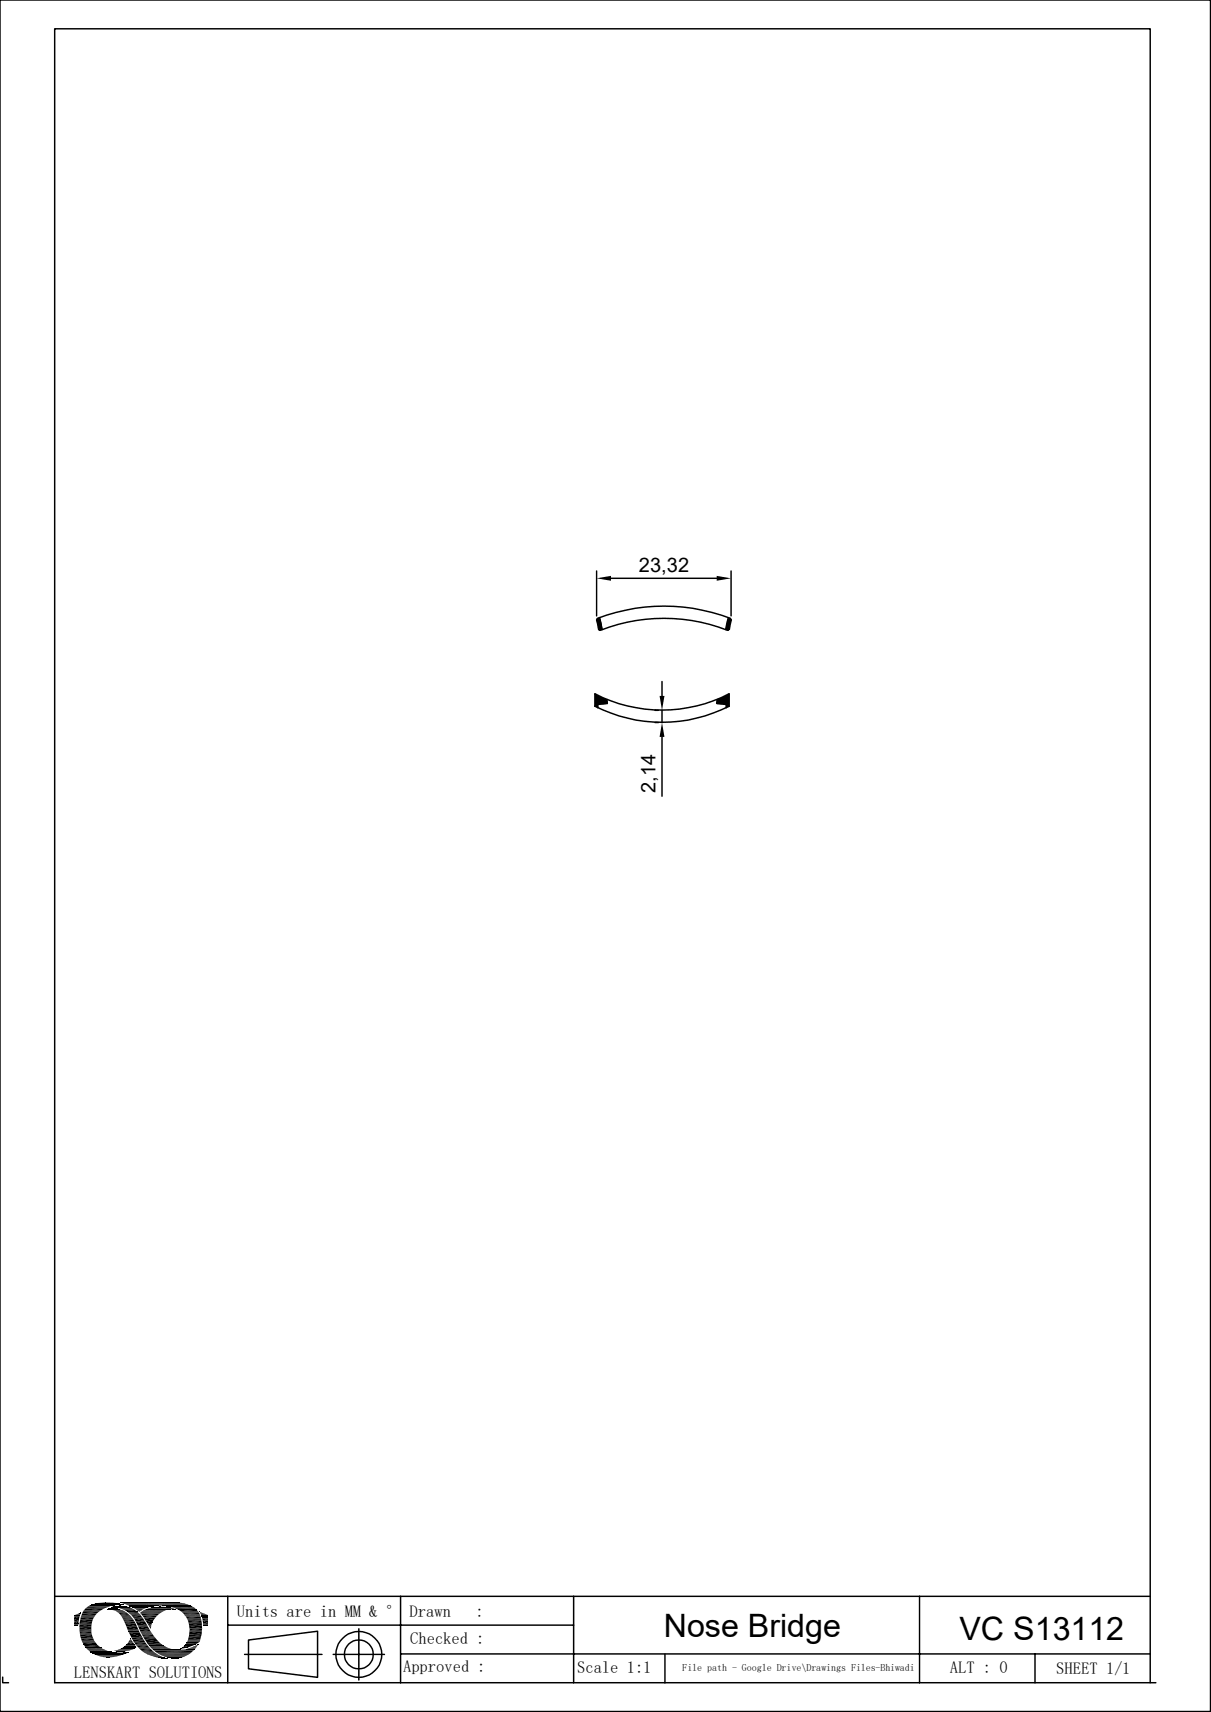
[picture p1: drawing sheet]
<svg xmlns="http://www.w3.org/2000/svg" width="210mm" height="297mm" viewBox="0 0 210 297" stroke-linecap="round" stroke-linejoin="round" font-family="sans-serif">
<g fill="none" stroke="#000" stroke-width=".17">
<path d="M103.8 107.2l-.3 .4M104 107.2l-.5 .5M104.1 107.4l-.6 .4M104.1 107.5l-.5 .5M104.1 107.6l-.5 .5M104.1 107.8l-.4 .5M104.2 107.9l-.5 .5M104.2 108l-.5 .5M104.3 108.2l-.5 .5M104.3 108.3l-.5 .5M104.3 108.5l-.5 .5M104.4 108.6l-.6 .6"/>
<path d="M104.4 108.8l-.5 .5M104.4 108.9l-.4 .4M104.4 109.1l-.2 .2M126.3 107.2h-.1M126.4 107.2l-.2 .3M126.4 109l-.3 .3M126.4 109.2l-.1 .1M126.5 108.8l-.5 .5M126.5 108.5l-.6 .7M126.6 107.3l-.5 .4M126.6 108.3l-.7 .8M126.7 108.1l-.8 .7"/>
<path d="M126.7 107.3l-.6 .6M126.7 107.9l-.8 .7M126.7 107.6l-.8 .8M126.8 107.4l-.8 .8M103.3 120.5l-.1 .1M103.4 120.6l-.2 .1M103.5 120.6l-.3 .3M103.6 120.7l-.4 .4M103.7 122.4l-.3 .2M103.7 122.6l-.2 .1M103.7 122.7h.1M103.8 120.7l-.6 .5"/>
<path d="M103.8 120.8l-.6 .6M104 120.9l-.8 .7M104.1 120.9l-.9 .9M104.2 120.9l-1 1.1M104.4 121l-1.2 1.1M104.5 121.1l-1.3 1.2M104.6 121.1l-1.4 1.4M104.7 121.2l-1.4 1.4M104.8 121.2l-.9 1M104.9 121.3l-.8 .9M105.1 121.3l-.8 .8M105.2 121.4l-.7 .7"/>
<path d="M105.3 121.5l-.7 .6M105.3 121.7l-.4 .4M105.3 121.8l-.3 .3M105.3 122h-.1M124.6 121.2l-.3 .3M124.9 121.1l-.6 .6M125.2 121l-.9 .9M125.6 120.8l-1.3 1.2M125.9 120.7l-1.4 1.4M126.2 120.5l-1.5 1.6M126.4 120.4l-1.6 1.7M126.4 120.7l-1.4 1.4"/>
<path d="M126.4 120.8l-1.3 1.3M126.4 121l-1.1 1.1M126.4 121.2l-.9 1M126.4 121.3l-.8 .9M126.4 121.5l-.6 .7M126.4 121.7l-.5 .5M126.4 121.9l-.5 .5M126.4 122l-.5 .6M126.4 122.2l-.5 .6M126.4 122.4l-.2 .3M14.3 279.9h2.5M14.5 279.4h3"/>
<path d="M14.9 279h3.4M15.2 278.7h3.9M15.4 278.6h4.1M15.5 278.5h4.2M15.9 278.4h5.5M15.9 278.4h5.4M16 278.3h5.2M16.2 278.3h4.8M16.4 278.2h4.3M16.6 278.2h3.9M17 278.1h3.1M17.1 278.1h2.9"/>
<path d="M18.5 279.2h2.2M18.7 279.2h2.1M19.3 278.8h3.1M19.3 278.8h3M19.3 278.8h3.2M19.4 278.7h2.7M19.7 278.7h2.2M20.1 278.5h-4.5M20.1 278.9h2.7M20.8 279h2M20.8 279.1h2.4M20.9 278h9.8"/>
<path d="M20.9 278h10.3M20.9 278.1h10.6M21.1 278.1h10.9M21.1 278.4h-5.4M21.4 278.2h10.8M21.5 278.3h10.9M21.8 278.3h10.7M21.8 278.4h10.9M22 278.4h10.9M22.1 278.5h11M22.4 278.6h10.7M22.4 278.6h5"/>
<path d="M22.5 278.6h4.4M22.5 278.7h4.2M22.8 278.8h3.2M23 278.9h2.6M23.2 279h2.2M24.3 279.8h3.7M24.3 279.8h3.6M24.3 279.9h3.5M24.4 279.7h3.8M24.6 279.6h3.6M24.6 279.5h4M24.8 279.4h3.9"/>
<path d="M24.9 279.3h4.2M25.2 279.2h4.2M25.5 279.1h4.8M25.7 278.8l-2.8 .1M25.7 279h4.4M25.8 279h4.2M26.1 278.9h3.6M26.3 278.9h3.2M26.6 278.8h2.6M26.8 278.8h2.2M28.2 278.6h5M28.9 278.6h4.3"/>
<path d="M28.9 278.7h4.5M29.6 278.8h4M29.9 278.9h3.8M30.2 279h3.7M30.4 279.2h-5.1M30.6 279.1h3.4M30.7 279.2h3.4M31.4 279.7h3.1M31.6 279.8h2.9M13.8 282.3h2M13.8 282.8h2M13.8 283h2"/>
<path d="M13.8 283.1h2M13.8 283.5h2.1M13.9 281h2.2M14 280.5h2.4M14 284.2h2.2M14.2 284.7h2.2M14.5 285.3h2.3M14.9 285.8h2.6M14.9 285.9h2.7M14.9 285.9h2.8M15 286h2.8M15.1 286.1h3"/>
<path d="M15.2 286.3h3.3M15.4 286.4h3.1M15.5 286.4h3.5M15.6 286.6h3.8M15.7 286.6h3.7M15.7 286.6h4.2M15.8 286.7h4.4M15.8 286.7h5.3M15.9 286.8h6.2M16.1 286.9h5.8M16.1 286.9h5.7M16.2 287h5.5"/>
<path d="M16.4 287h5.1M16.5 287.1h4.8M16.6 287.1h4.5M16.9 287.3h4M17.2 287.3h3.2M17.4 287.4h2.9M19.8 286.4h2.7M19.8 286.4h2.4M20 286.3h2.6M20.2 286.2h2.7M20.6 286.2h2.5M20.7 286.1h2.6"/>
<path d="M21 286h2.4M21 285.9h2.6M21.4 285.7h2.2M21.5 285.7h2.1M21.5 285.6h2.1M23.6 285.8h-2.3M24.6 280.2h2.7M24.9 280.6h2.1M25 286.8h2.1M25.6 287.1h2M25.6 285.2h2.4M25.9 285.5h2.5"/>
<path d="M25.9 285.6h2.7M26 285.7h2.8M26.1 285.8h3M26.2 285.9h3.1M26.3 286h3.3M26.4 286.1h3.4M26.4 286.1h3.7M26.5 286.2h4.1M26.5 286.2h4.7M26.6 286.3h7.1M26.6 286.3h7M27.1 286.7h6.1"/>
<path d="M27.3 286.9h5.7M27.5 286.9h5.4M27.5 287h5.4M27.7 287.1h5M28 287.2h4.4M28.3 287.3h3.9M28.5 287.5h3.5M29 287.5h2.6M29.1 287.6h2.5M31.2 286.2h2.5M31.9 280.1h2.7M32 280.2h2.7"/>
<path d="M32 280.3h2.7M32.1 280.4h2.7M32.2 280.4h2.6M32.2 280.5h2.6M32.4 280.9h2.5M32.4 284.8h2.2M32.4 284.9h2.2M32.4 284.9h2.1M32.4 285h2.1M32.5 284.7h2.2M32.6 284.6h2.1M32.6 284.7h2.1"/>
<path d="M32.6 284.5h2.1M32.7 281.5h2.3M32.7 283.9h2.2M32.9 282.5h2.2"/>
</g>
<g fill="none" stroke="#000" stroke-width=".25">
<path d="M0 0h209.9v296.9h-209.9zM103.5 99.1v7.7M126.8 99.1v7.7M103.5 107.5l.3 1.7M103.6 107.3l-.1 .2M103.6 107.3a32.4 32.4 0 0 1 23.1 0M103.8 109.2l.3 .1M104 107.1l.4 2.1M104.1 109.3a30.2 30.2 0 0 1 22.1 0M106 100.3h18.3M114.8 118.2v2.5M126.3 107.1l-.4 2.1"/>
<path d="M126.4 109.2l-.2 .1M126.6 107.3l.1 .2M126.8 107.5l-.3 1.7M103.2 120.4a25.3 25.3 0 0 0 23.2 0M103.2 122.5a25.7 25.7 0 0 0 23.2 0M103.2 120.4v2.2M105.2 121.4l.1 .6-1.6 .2v.6M113.6 123.2h.6M113.6 125.3h.6M114.8 123.2v2.1M114.8 127.8v10.3M124.4 121.4l-.1 .6 1.6 .2v.6"/>
<path d="M126.4 120.4v2.2M9.5 276.9h190M14.3 279.7h2.8M39.5 276.9v15M69.5 276.9v15M99.5 276.9v15M159.5 276.9v15M.5 291v.9h1M13.8 283.3h2.1M14.5 285.5h2.6M24.2 286.1h2.1M24.4 280.1h3.2"/>
<path d="M24.6 283.8h2.1M24.8 284h2.1M25.7 285.4h2.7M32.5 281.1h2.4M32.6 281.3h2.4M32.9 282.7h2.2M39.5 281.9h60M42.4 287h13.4M43.1 284.5l12-1.5v8l-12-1.5zM57.8 287h8.9M62.2 282.6v8.9M69.5 286.9h130"/>
<path d="M115.3 287v5M179.5 286.9v5M199.5 291.9v-286.9h-190v286.9h190.9"/>
<circle cx="62.2" cy="287" r="2.51"/>
<circle cx="62.2" cy="287" r="4"/>
</g>
<g fill="#000">
<path d="M103.5 100.3l2.5-.4v.9zM124.3 99.9l2.5 .4-2.5 .5zM114.4 120.7h.8l-.4 2.5zM114.8 125.3l.4 2.5h-.8zM13.4 280l.4-.1 .1 .1zM13.8 279.9h.2l-.1 .1zM13.8 279.9h.2zM17.8 278h1.6zM18.2 278h1.2zM18.6 279.1h2zM18.7 279.1h1.9zM18.8 279.1h1.7z"/>
<path d="M18.8 279.1h1.6zM18.9 279.1h1.5zM19 279.1h1zM18.9 279.1h1.2zM19 279.1h1.1zM19.1 279.1h.9zM19.1 279.2l1.9 .1zM19.1 279.1h.8zM19.3 279.1h.6zM19.5 279.3l1.8 .1zM19.3 279.1h.5zM19.6 279l.2 .1z"/>
<path d="M19.6 279h.1zM19.7 279.4h1.6zM19.9 279.4l1.7 .2h-1.4zM19.9 279.4h1.4l.3 .2zM20 278.7h1.8zM20 278.7h1.7zM20.1 278.6l1.6 .1zM20.2 279.6l1.7 .1h-1.5zM20.2 279.6h1.4l.3 .1zM20.1 278.6h1.4zM20.4 278.6h1.1zM20.4 279.7l1.6 .1z"/>
<path d="M20.5 279.8l1.8 .2h-1.5zM20.5 279.8h1.5l.3 .2zM20.7 278.6h.3zM20.4 278.6h.8zM20.7 278.6h.5zM21.1 278.4h.3zM21.3 279.2h1.9zM22 279.5l1.8 .1zM22.1 279.6h1.7zM22.1 279.6l1.8 .1zM22.2 279.7l1.9 .2h-1.7zM22.2 279.7h1.7l.2 .2z"/>
<path d="M22.4 279.9l1.9 .2h-1.7zM22.4 279.9h1.7l.2 .2zM23.2 279h1.9zM23.3 279l1.8 .1zM23.4 279.1h1.6zM23.4 279.1h1.7zM23.5 279.1h1.4zM23.5 279.1h1.5zM23.5 279.1l1.3 .1zM23.6 279.2l.9 .2h-.7zM23.6 279.2h1.2l-.3 .2zM23.8 279.4h.6z"/>
<path d="M23.8 279.4h.7zM23.9 279.4l.4 .2zM23.9 279.4h.5l-.1 .2zM24.1 279.6l.1 .1zM24.1 279.6h.2zM27.1 278.8h1.9zM27.1 278.8h1.8zM27.7 278.8h1.2zM27.7 278.8h.7zM29.9 279.2h.5zM30 279.2h.4zM30.3 279.2h.1z"/>
<path d="M30.4 278h.2zM34.7 279.7h.1zM34.7 279.7l.4 .1h-.4zM34.7 279.7l.4 .1zM34.7 279.8l.8 .2h-.7zM34.7 279.8l.8 .2zM34.8 280l1.1 .1h-1.1zM34.8 280h.7l.4 .1zM12.9 280.2h.9zM12.9 280.2l.9 .1zM12.9 280.3l.9 .1h-.9zM12.9 280.3h.9v.1z"/>
<path d="M12.9 280.4l.8 .4h-.8zM12.9 280.4h.9l-.1 .4zM12.9 280.8h.8zM12.9 280.8l.7 .5h-.7zM12.9 280.8h.8l-.1 .5zM12.9 281.3l.7 .4h-.7zM12.9 281.3h.7v.4zM12.9 281.7h.7zM12.9 281.7l.7 .2h-.7zM12.9 281.7h.7v.2zM12.9 281.9h.7zM12.9 281.9h.6z"/>
<path d="M12.9 281.9l.6 .1zM13 280.2h.9zM13.2 280.1l.7 .1zM13.2 280.1h.7zM13.4 280h.5zM13.8 282.3l2 .4h-2zM13.8 282.3h2v.4zM17.8 287.4l1.8 .1zM17.8 287.4h1.9zM17.9 287.5h1.1zM17.9 287.5h1.7zM18.4 287.5h.6z"/>
<path d="M18.6 287.5h.4zM19.9 286.4l1.9 .1zM19.9 286.4h2zM20.1 286.5h1.4zM20.1 286.5h1.7zM20.2 286.5h1.1zM20.2 286.5h1.3zM20.5 286.5h.7zM20.5 286.5h.8zM20.8 280l1.7 .2h-1.5zM20.8 280h1.5l.2 .2zM20.8 286.5h.3z"/>
<path d="M20.8 286.5h.4zM20.9 286.5h.2zM21 280.2l1.7 .3h-1.6zM21 280.2h1.5l.2 .3zM21.1 280.5h1.7zM21.2 280.5l1.7 .2h-1.7zM21.2 280.5h1.6l.1 .2zM21.2 280.7l1.8 .1h-1.7zM21.2 280.7h1.7l.1 .1zM21.3 280.8l1.8 .2h-1.7zM21.3 280.8h1.7l.1 .2zM21.4 281l1.8 .1z"/>
<path d="M21.4 281.1l1.9 .2h-1.8zM21.4 281.1h1.8l.1 .2zM21.1 286.7h1zM21.4 286.7h.8zM21.5 286.7h.7zM21.5 281.3l1.9 .1zM21.6 281.4l1.9 .3h-1.8zM21.6 281.4h1.8l.1 .3zM21.6 285.6l2 .1zM21.6 285.6h1.9zM21.7 281.7l2 .5h-1.8zM21.7 281.7h1.8l.2 .5z"/>
<path d="M21.7 285.5l1.8 .1zM21.7 286.7h.5zM21.7 285.5h1.8zM21.8 285.5h1.7zM21.8 286.7h.4zM21.9 286.7h.3zM21.9 282.2l2.1 .5h-1.9zM21.9 282.2h1.8l.3 .5zM21.9 285.3h1.4zM21.9 285.3l1.6 .2h-1.7zM21.9 285.3h1.4l.2 .2zM22.1 286.6h.2z"/>
<path d="M22.1 282.7l1.9 .1zM22.1 286.6h.3zM22.2 282.8l1.9 .1zM22.2 282.9l1.9 .1zM22.2 284.9l.9 .1zM22.2 285l1.1 .3h-1.4zM22.2 285h.9l.2 .3zM22.3 283h1.8zM22.3 283l1.9 .2h-1.8zM22.3 283h1.8l.1 .2zM22.4 283.2l2.3 .9h-1.9zM22.4 283.2h1.8l.5 .9z"/>
<path d="M22.4 284.7l.7 .2h-.9zM22.4 284.7h.5l.2 .2zM22.5 284.6l.4 .1h-.5zM22.5 284.6h.3l.1 .1zM22.6 284.4h.1zM22.6 284.4l.2 .2h-.3zM22.6 284.4l.2 .2zM22.6 280.1l1.9 .2h-1.6zM22.6 280.1h1.7l.2 .2zM22.9 280.3l1.8 .4h-1.5zM22.9 280.3h1.6l.2 .4zM23.2 280.7l1.6 .1z"/>
<path d="M23.2 280.8l1.9 .4h-1.6zM23.2 280.8h1.6l.3 .4zM23.5 281.2l1.6 .1zM23.5 281.3l2 .7h-1.6zM23.5 281.3h1.6l.4 .7zM23.9 282l1.7 .2h-1.6zM23.9 282h1.6l.1 .2zM24 282.2l1.9 .5h-1.7zM24 282.2h1.6l.3 .5zM24.2 282.7l1.9 .3h-1.8zM24.2 282.7h1.7l.2 .3zM24.3 283l1.9 .1z"/>
<path d="M24.4 283.1l1.8 .1zM24.4 283.2l1.9 .1zM24.5 283.3h1.8zM24.5 283.3l1.9 .1zM24.6 283.4l1.9 .1h-1.9zM24.6 283.4h1.8l.1 .1zM24.6 283.5l1.9 .1zM24.9 280.6l2 .1zM25 280.7l1.6 .4h-1.4zM25 280.7h1.9l-.3 .4zM25.1 284.4l2.5 .5h-2.2zM25.1 284.4h2l.5 .5z"/>
<path d="M25.2 281.1l1.2 .4h-.9zM25.2 281.1h1.4l-.2 .4zM25.3 286.9l2 .1h-1.7zM25.3 286.9h1.8l.2 .1zM25.5 281.5h.9zM25.5 281.5l.7 .4h-.5zM25.5 281.5h.9l-.2 .4zM25.7 281.9l.5 .2h-.4zM25.7 281.9h.5v.2zM25.8 282.1l.4 .1h-.3zM25.8 282.1h.4v.1zM25.9 282.2l.3 .3z"/>
<path d="M25.9 282.2h.3v.3zM26.1 282.5l.1 .1zM26.1 287.2l1.7 .1zM26.3 287.3l1.9 .2h-1.2zM26.3 287.3h1.5l.4 .2zM27 287.5h1.3zM27.1 287.5l1.4 .1zM27.6 287.6h1zM27.6 287.6l1.1 .1zM27.8 287.7h1.1zM28 287.7h.9zM28.1 287.7h.9z"/>
<path d="M28.5 287.7h.5zM28.7 287.7h.3zM28.8 287.7h.2zM29.1 287.5l2 .2h-1.4zM29.7 287.7h1.3zM29.7 287.7h1.4zM30 287.7h.8zM30 287.7h1zM30.1 287.7h.4zM30.1 287.7h.7zM30.2 287.7h.3zM31.3 286h.2z"/>
<path d="M31.3 286h.3zM31.3 286h.4zM31.4 286h.5zM31.4 286l.2-.2 .3 .2zM31.6 285.8h.8l-.5 .2zM31.6 285.8h.9zM31.6 285.8h1zM31.6 285.8h.8zM31.7 285.8h.9zM31.7 285.8h1zM31.9 286.2h1.8zM32 285.5l.7 .3h-1z"/>
<path d="M32 285.5h1.3l-.6 .3zM32 285.5h1.3zM32 285.5h1.4zM32.1 286.1h1.7zM32.2 286.1h1.6zM32.2 285.2h1.8zM32.2 285.2l1.2 .3h-1.4zM32.2 285.2h1.8l-.6 .3zM32.3 285l1.9 .1zM32.3 285h2zM32.3 285.1l1.7 .1h-1.8zM32.3 285.1h1.9l-.2 .1z"/>
<path d="M32.3 286.1h1.5zM32.4 285h2zM32.4 284.9l2 .1h-2zM32.6 286h1.3zM32.7 281.6l2.3 .5h-2.2zM32.7 281.6h2.3v.5zM32.7 284l2 .5h-2.1zM32.7 284h2.1l-.1 .5zM32.8 286h1.1zM32.9 283l2.1 .5h-2.2zM32.9 283h2.1v.5zM32.9 285.9h1.1z"/>
<path d="M33.1 285.8h.9zM33.3 285.8h.7zM33.4 285.7h.7zM33.4 285.7l.2-.1 .5 .1zM33.6 285.6h.5v.1zM33.6 285.6l.4-.1 .1 .1zM34 285.5h.2l-.1 .1zM34 285.5l.2-.1v.1zM34.2 285.4h.1l-.1 .1zM34.2 285.4l.1-.1zM34.8 280.1l1.2 .1zM34.9 280.2h1.1z"/>
<path d="M34.9 280.2h1.2zM34.9 280.2l1.2 .1zM34.9 280.3l1.2 .1h-1.1zM34.9 280.3h1.2v.1zM35 280.4h1.1zM35 280.4l1.1 .2h-1zM35 280.4h1.1v.2zM35.1 280.6h1zM35.1 280.6l1 .1zM35.1 280.7l1 .1zM35.1 280.8l1 .3h-1zM35.1 280.8h1v.3z"/>
<path d="M35.1 281.1h1zM35.1 281.1l1 .5h-.9zM35.1 281.1h1v.5zM35.2 281.6l.9 .2h-.9zM35.2 281.6h.9v.2zM35.2 281.8l.9 .2h-.8zM35.2 281.8h.9v.2zM35.3 282h.8zM35.4 282h.7zM35.5 282l.6 .1zM35.9 282.1h.2z"/>
</g>
<g fill="none" stroke="#000" stroke-width=".21">
<path d="M14.4 279.5h3M15 278.8h3.9M31.7 279.9h2.9M13.8 281.5h2.2M13.8 281.7h2.1M14.1 280.4h2.4M14.2 284.9h2.4M14.7 285.7h2.7M23.5 285.4h2.1M24 285.9h2M24.4 286.4h2.1M24.7 286.6h2.1"/>
<path d="M24.9 284.2h2.2M32.9 282.9h2.1"/>
</g>
<path d="M14.6 279.2h3.5M30.9 279.4h3.4M13.9 284h2.2M14.1 280.1h2.7M14.4 285.2h2.4M22.8 284.2h2M25.4 285h2.5M32.8 283.7h2.2" fill="none" stroke="#000" stroke-width=".34"/>
<path d="M21.4 279.4h2.3M13.9 283.7h2.1M22.9 284.5h2.2M23.1 284.8h2.1M23.3 285.1h2.1M23.7 285.6h2.2M24.7 280.4h2.6M26.7 286.5h6.8M32.3 280.6h2.5" fill="none" stroke="#000" stroke-width=".3"/>
<path d="M13.8 281.2h2.3M13.9 280.8h2.4M14.1 284.5h2.2" fill="none" stroke="#000" stroke-width=".38"/>
<path d="M13.8 282h2.1M32.8 282.3h2.3" fill="none" stroke="#000" stroke-width=".42"/>
<g font-size="5.6">
<text x="115.1" y="283.9">Nose Bridge</text>
<text x="166.4" y="284.5">VC S13112</text>
</g>
<g font-size="3.5">
<text x="110.8" y="99.2">23,32</text>
<text x="113.7" y="137.6" transform="rotate(-90 113.7 137.6)">2,14</text>
</g>
<g font-size="2.9">
<text x="41.1" y="280.6">Units are in MM &amp; °</text>
<text x="71" y="280.6">Drawn</text>
<text x="82.5" y="280.6">:</text>
<text x="71.1" y="285.2">Checked :</text>
<text x="12.8" y="291.1">LENSKART SOLUTIONS</text>
<text x="69.9" y="290.1">Approved :</text>
<text x="100.1" y="290.3">Scale 1:1</text>
<text x="164.7" y="290.3">ALT : 0</text>
<text x="183.2" y="290.4">SHEET 1/1</text>
</g>
<text font-size="1.7" x="118.3" y="289.9">File path - Google Drive\Drawings Files-Bhiwadi</text>
</svg>
